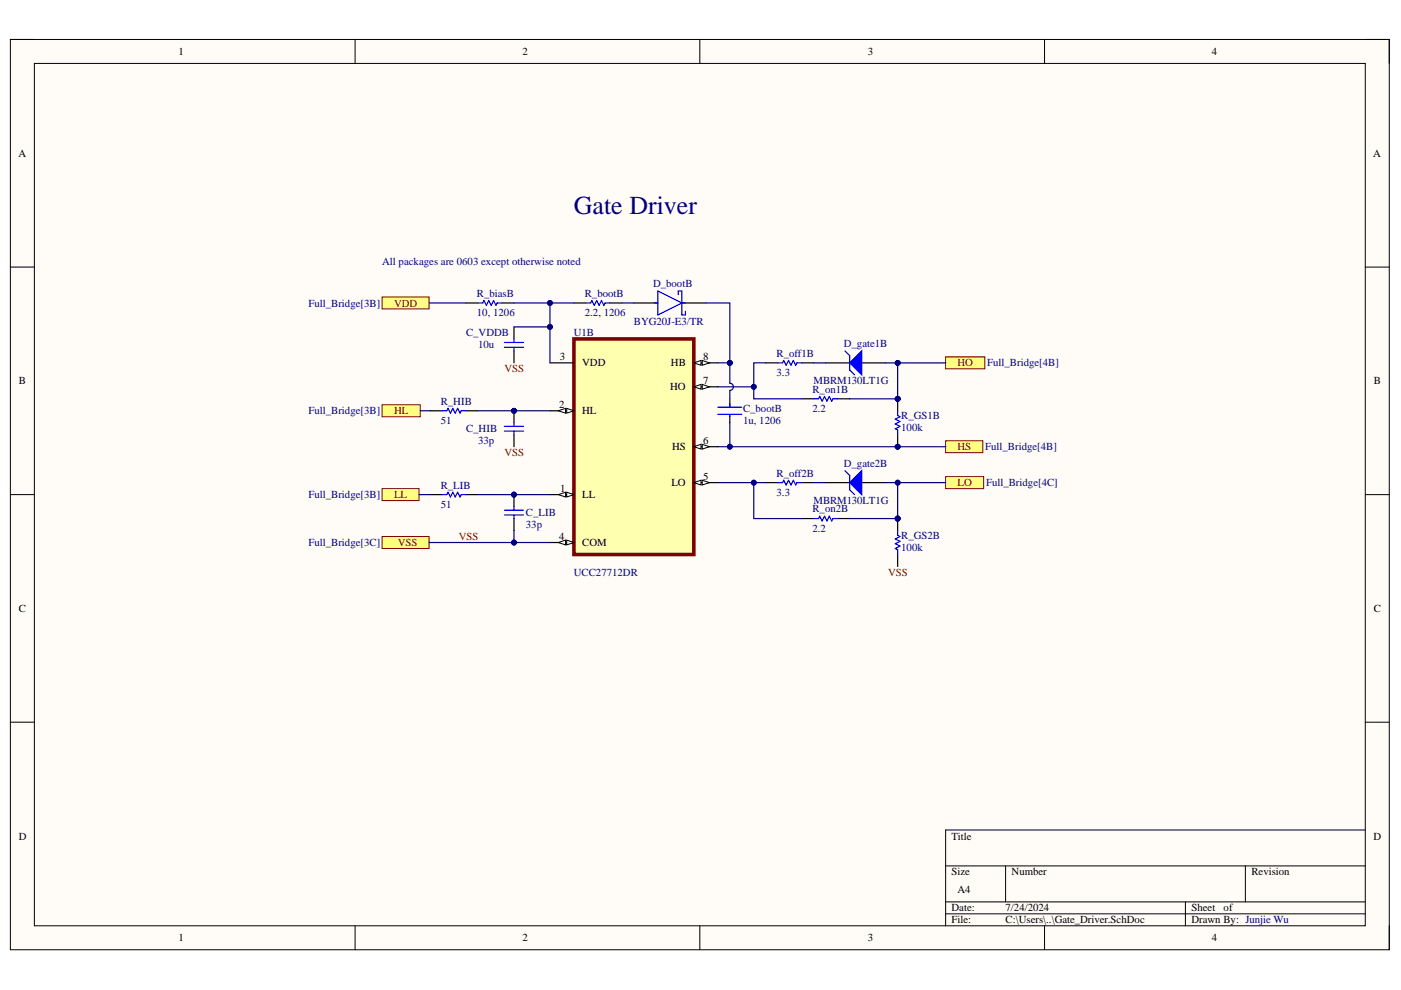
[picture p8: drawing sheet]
<svg xmlns="http://www.w3.org/2000/svg" width="297mm" height="210mm" viewBox="0 0 297 210" stroke-linecap="round" stroke-linejoin="round" font-family="sans-serif">
<path d="M2.2 8.4h292.4v193h-292.4z" fill-rule="evenodd" fill="#fffcf8"/>
<path d="M2.2 8.4h292.4v193h-292.4z" fill="none" stroke="#000" stroke-width=".21"/>
<path d="M7.3 13.4h282.2v182.9h-282.2z" fill-rule="evenodd" fill="#fffcf8"/>
<g fill="none" stroke="#000" stroke-width=".21">
<path d="M2.2 8.4h5.1M7.3 13.4h282.2v182.9h-282.2zM75.3 8.4v5M148.4 8.4v5M221.5 8.4v5M289.5 8.4h5.1v5M2.2 56.6h5.1M289.5 56.6h5.1M2.2 104.9h5.1M289.5 104.9h5.1M2.2 153.1h5.1M289.5 153.1h5.1"/>
<path d="M289.5 176h-89v20.3M75.3 196.3v5.1M148.4 196.3v5.1M200.5 183.6h89M200.5 191.2h89M200.5 193.8h89M213.2 183.6v7.6M221.5 196.3v5.1M251.3 191.2v5.1M264 183.6v7.6M294.6 196.3v5.1"/>
</g>
<path d="M121.7 71.9h25.4v45.7h-25.4z" fill-rule="evenodd" fill="#ffffb0"/>
<path d="M121.7 71.9h25.4v45.7h-25.4z" fill="none" stroke="#800000" stroke-width=".76"/>
<path d="M116.6 115h5.1" fill="none" stroke="#000" stroke-width=".25"/>
<path d="M120.2 114.5l1.5 .5-1.5 .5z" fill="#f8fcff"/>
<path d="M120.2 114.5l1.5 .5-1.5 .5z" fill="none" stroke="#000" stroke-width=".21"/>
<path d="M118.4 115l1.5-.5v1z" fill="#f8fcff"/>
<path d="M118.4 115l1.5-.5v1z" fill="none" stroke="#000" stroke-width=".21"/>
<path d="M147.1 76.9h5.1" fill="none" stroke="#000" stroke-width=".25"/>
<path d="M147.1 76.9l1.5-.5v1z" fill="#f8fcff"/>
<path d="M147.1 76.9l1.5-.5v1z" fill="none" stroke="#000" stroke-width=".21"/>
<path d="M148.9 76.4l1.5 .5-1.5 .5z" fill="#f8fcff"/>
<path d="M148.9 76.4l1.5 .5-1.5 .5z" fill="none" stroke="#000" stroke-width=".21"/>
<path d="M116.6 87.1h5.1" fill="none" stroke="#000" stroke-width=".25"/>
<path d="M120.2 86.6l1.5 .5-1.5 .5z" fill="#f8fcff"/>
<path d="M120.2 86.6l1.5 .5-1.5 .5z" fill="none" stroke="#000" stroke-width=".21"/>
<path d="M118.4 87.1l1.5-.5v1z" fill="#f8fcff"/>
<path d="M118.4 87.1l1.5-.5v1z" fill="none" stroke="#000" stroke-width=".21"/>
<path d="M147.1 82h5.1" fill="none" stroke="#000" stroke-width=".25"/>
<path d="M147.1 82l1.5-.5v1z" fill="#f8fcff"/>
<path d="M147.1 82l1.5-.5v1z" fill="none" stroke="#000" stroke-width=".21"/>
<path d="M148.9 81.5l1.5 .5-1.5 .5z" fill="#f8fcff"/>
<path d="M148.9 81.5l1.5 .5-1.5 .5z" fill="none" stroke="#000" stroke-width=".21"/>
<path d="M147.1 94.7h5.1" fill="none" stroke="#000" stroke-width=".25"/>
<path d="M147.1 94.7l1.5-.5v1z" fill="#f8fcff"/>
<path d="M147.1 94.7l1.5-.5v1z" fill="none" stroke="#000" stroke-width=".21"/>
<path d="M148.9 94.2l1.5 .5-1.5 .5z" fill="#f8fcff"/>
<path d="M148.9 94.2l1.5 .5-1.5 .5z" fill="none" stroke="#000" stroke-width=".21"/>
<path d="M116.6 104.9h5.1" fill="none" stroke="#000" stroke-width=".25"/>
<path d="M120.2 104.4l1.5 .5-1.5 .5z" fill="#f8fcff"/>
<path d="M120.2 104.4l1.5 .5-1.5 .5z" fill="none" stroke="#000" stroke-width=".21"/>
<path d="M118.4 104.9l1.5-.5v1z" fill="#f8fcff"/>
<path d="M118.4 104.9l1.5-.5v1z" fill="none" stroke="#000" stroke-width=".21"/>
<path d="M147.1 102.3h5.1" fill="none" stroke="#000" stroke-width=".25"/>
<path d="M147.1 102.3l1.5-.5v1z" fill="#f8fcff"/>
<path d="M147.1 102.3l1.5-.5v1z" fill="none" stroke="#000" stroke-width=".21"/>
<path d="M148.9 101.8l1.5 .5-1.5 .5z" fill="#f8fcff"/>
<path d="M148.9 101.8l1.5 .5-1.5 .5z" fill="none" stroke="#000" stroke-width=".21"/>
<path d="M116.6 76.9h5.1" fill="none" stroke="#000" stroke-width=".25"/>
<path d="M81 103.6h7.8v2.5h-7.8z" fill-rule="evenodd" fill="#ffff80"/>
<path d="M81 103.6h7.8v2.5h-7.8z" fill="none" stroke="#800000" stroke-width=".21"/>
<path d="M81 85.8h8.1v2.6h-8.1z" fill-rule="evenodd" fill="#ffff80"/>
<path d="M81 85.8h8.1v2.6h-8.1z" fill="none" stroke="#800000" stroke-width=".21"/>
<path d="M200.5 75.7h8.3v2.5h-8.3z" fill-rule="evenodd" fill="#ffff80"/>
<path d="M200.5 75.7h8.3v2.5h-8.3z" fill="none" stroke="#800000" stroke-width=".21"/>
<path d="M200.5 93.4h7.9v2.6h-7.9z" fill-rule="evenodd" fill="#ffff80"/>
<path d="M200.5 93.4h7.9v2.6h-7.9z" fill="none" stroke="#800000" stroke-width=".21"/>
<path d="M200.5 101.1h8.1v2.5h-8.1z" fill-rule="evenodd" fill="#ffff80"/>
<path d="M200.5 101.1h8.1v2.5h-8.1z" fill="none" stroke="#800000" stroke-width=".21"/>
<path d="M134.4 64.2h5.1M144.6 64.2h5M175.1 76.9h5.1M182.7 76.9h5.1" fill="none" stroke="#000" stroke-width=".25"/>
<path d="M138.7 64.2h.8M139.5 61.7l5.1 2.5-5.1 2.6zM143.8 62.5v-.8h.8v5.1h.7v-.8M144.6 64.2h.7" fill="none" stroke="#00f" stroke-width=".25"/>
<path d="M182.7 74.4v5.1l-2.5-2.6z" fill="#00f"/>
<path d="M179.1 74.4l1.1 1v3.1l1 1M182.7 74.4v5.1l-2.5-2.6z" fill="none" stroke="#00f" stroke-width=".25"/>
<path d="M175.1 102.3h5.1M182.7 102.3h5.1" fill="none" stroke="#000" stroke-width=".25"/>
<path d="M180.2 102.3l2.5-2.5v5.1z" fill="#00f"/>
<path d="M93.7 87.1h1l.3-.5 .5 1 .5-1 .5 1 .5-1 .5 1 .3-.5h1M179.1 99.8l1.1 1v3.1l1 1M93.7 104.9h1l.3-.5 .5 1 .5-1 .5 1 .5-1 .5 1 .3-.5h1M180.2 102.3l2.5-2.5v5.1z" fill="none" stroke="#00f" stroke-width=".25"/>
<path d="M91.2 87.1h2.5M98.8 87.1h2.5M91.2 104.9h2.5M98.8 104.9h2.5" fill="none" stroke="#000" stroke-width=".25"/>
<circle cx="109" cy="104.9" r=".51" fill="#000080"/>
<circle cx="109" cy="104.9" r=".51" fill="none" stroke="#000080" stroke-width=".21"/>
<path d="M109 104.9v2.5M109 110v2.5" fill="none" stroke="#000" stroke-width=".25"/>
<circle cx="109" cy="104.9" r=".51" fill="#000080"/>
<circle cx="109" cy="104.9" r=".51" fill="none" stroke="#000080" stroke-width=".21"/>
<path d="M106.9 108.2h4.1M106.9 109.2h4.1M109 107.4v.8M109 109.2v.8" fill="none" stroke="#00f" stroke-width=".25"/>
<circle cx="109" cy="87.1" r=".51" fill="#000080"/>
<circle cx="109" cy="87.1" r=".51" fill="none" stroke="#000080" stroke-width=".21"/>
<path d="M109 87.1v2.5M109 92.2v2.5" fill="none" stroke="#000" stroke-width=".25"/>
<circle cx="109" cy="87.1" r=".51" fill="#000080"/>
<circle cx="109" cy="87.1" r=".51" fill="none" stroke="#000080" stroke-width=".21"/>
<path d="M106.9 73.6h4.1M106.9 72.6h4.1M109 71.9v.7M109 73.6v.8M164.9 76.9h1l.3-.5 .5 1 .5-1 .5 1 .5-1 .5 1 .3-.5h1M106.9 90.4h4.1M106.9 91.4h4.1M109 89.6v.8M109 91.4v.8M172.5 84.6h1l.3-.5 .5 1 .5-1 .5 1 .5-1 .5 1 .3-.5h1M164.9 102.3h1l.3-.5 .5 1 .5-1 .5 1 .5-1 .5 1 .3-.5h1M172.5 109.9h1l.3-.5 .5 1.1 .5-1.1 .5 1.1 .5-1.1 .5 1.1 .3-.6h1" fill="none" stroke="#00f" stroke-width=".25"/>
<path d="M109 69.3v2.6M109 74.4v2.5M162.4 76.9h2.5M170 76.9h2.5M170 84.6h2.5M177.6 84.6h2.6M162.4 102.3h2.5M170 110h2.5M170 102.3h2.5M177.6 109.9h2.6" fill="none" stroke="#000" stroke-width=".25"/>
<circle cx="190.3" cy="84.6" r=".51" fill="#000080"/>
<circle cx="190.3" cy="84.6" r=".51" fill="none" stroke="#000080" stroke-width=".21"/>
<circle cx="190.3" cy="94.7" r=".51" fill="#000080"/>
<circle cx="190.3" cy="94.7" r=".51" fill="none" stroke="#000080" stroke-width=".21"/>
<path d="M190.3 84.6v2.5" fill="none" stroke="#000" stroke-width=".25"/>
<circle cx="190.3" cy="84.6" r=".51" fill="#000080"/>
<circle cx="190.3" cy="84.6" r=".51" fill="none" stroke="#000080" stroke-width=".21"/>
<path d="M190.3 92.2v2.5" fill="none" stroke="#000" stroke-width=".25"/>
<circle cx="190.3" cy="94.7" r=".51" fill="#000080"/>
<circle cx="190.3" cy="94.7" r=".51" fill="none" stroke="#000080" stroke-width=".21"/>
<path d="M190.3 87.1v1l.5 .3-1 .5 1 .5-1 .5 1 .5-1 .5 .5 .3v1" fill="none" stroke="#00f" stroke-width=".25"/>
<circle cx="190.3" cy="110" r=".51" fill="#000080"/>
<circle cx="190.3" cy="110" r=".51" fill="none" stroke="#000080" stroke-width=".21"/>
<path d="M190.3 109.9v2.6" fill="none" stroke="#000" stroke-width=".25"/>
<circle cx="190.3" cy="110" r=".51" fill="#000080"/>
<circle cx="190.3" cy="110" r=".51" fill="none" stroke="#000080" stroke-width=".21"/>
<path d="M190.3 117.6v2.5" fill="none" stroke="#000" stroke-width=".25"/>
<path d="M190.3 112.5v1l.5 .3-1 .5 1 .5-1 .5 1 .5-1 .5 .5 .2v1.1" fill="none" stroke="#00f" stroke-width=".25"/>
<path d="M81 63h10v2.5h-10z" fill-rule="evenodd" fill="#ffff80"/>
<path d="M81 63h10v2.5h-10z" fill="none" stroke="#800000" stroke-width=".21"/>
<path d="M81 113.8h10v2.5h-10z" fill-rule="evenodd" fill="#ffff80"/>
<path d="M81 113.8h10v2.5h-10z" fill="none" stroke="#800000" stroke-width=".21"/>
<path d="M98.8 64.2h2.5M106.4 64.2h2.6M121.7 64.2h2.5M129.3 64.2h2.6M154.7 84.6v1.7M154.7 88.1v1.5" fill="none" stroke="#000" stroke-width=".25"/>
<path d="M101.3 64.2h1.1l.2-.5 .5 1 .5-1 .5 1 .6-1 .5 1 .2-.5h1M124.2 64.2h1l.3-.5 .5 1 .5-1 .5 1 .5-1 .5 1 .3-.5h1M152.2 86.3h5.1M152.2 87.9h5.1M154.7 85.6v.7M154.7 88.1v.3" fill="none" stroke="#00f" stroke-width=".25"/>
<path d="M101.3 104.9h15.3" fill="none" stroke="#000080" stroke-width=".25"/>
<circle cx="109" cy="104.9" r=".51" fill="#000080"/>
<circle cx="109" cy="104.9" r=".51" fill="none" stroke="#000080" stroke-width=".21"/>
<path d="M200.5 102.3h-10.2v7.6" fill="none" stroke="#000080" stroke-width=".25"/>
<circle cx="190.3" cy="110" r=".51" fill="#000080"/>
<circle cx="190.3" cy="110" r=".51" fill="none" stroke="#000080" stroke-width=".21"/>
<circle cx="190.3" cy="102.3" r=".51" fill="#000080"/>
<circle cx="190.3" cy="102.3" r=".51" fill="none" stroke="#000080" stroke-width=".21"/>
<path d="M109 112.5v2.5M172.5 102.3h2.6" fill="none" stroke="#000080" stroke-width=".25"/>
<circle cx="109" cy="115" r=".51" fill="#000080"/>
<circle cx="109" cy="115" r=".51" fill="none" stroke="#000080" stroke-width=".21"/>
<path d="M101.3 87.1h15.3" fill="none" stroke="#000080" stroke-width=".25"/>
<circle cx="109" cy="87.1" r=".51" fill="#000080"/>
<circle cx="109" cy="87.1" r=".51" fill="none" stroke="#000080" stroke-width=".21"/>
<path d="M109 115h7.6" fill="none" stroke="#000080" stroke-width=".25"/>
<circle cx="109" cy="115" r=".51" fill="#000080"/>
<circle cx="109" cy="115" r=".51" fill="none" stroke="#000080" stroke-width=".21"/>
<path d="M190.3 76.9h10.2M89.1 87.1h2.1M88.8 104.9h2.4" fill="none" stroke="#000080" stroke-width=".25"/>
<circle cx="190.3" cy="76.9" r=".51" fill="#000080"/>
<circle cx="190.3" cy="76.9" r=".51" fill="none" stroke="#000080" stroke-width=".21"/>
<path d="M190.3 76.9v7.7" fill="none" stroke="#000080" stroke-width=".25"/>
<circle cx="190.3" cy="84.6" r=".51" fill="#000080"/>
<circle cx="190.3" cy="84.6" r=".51" fill="none" stroke="#000080" stroke-width=".21"/>
<circle cx="190.3" cy="76.9" r=".51" fill="#000080"/>
<circle cx="190.3" cy="76.9" r=".51" fill="none" stroke="#000080" stroke-width=".21"/>
<path d="M172.5 76.9h2.6M187.8 102.3h2.5" fill="none" stroke="#000080" stroke-width=".25"/>
<circle cx="190.3" cy="102.3" r=".51" fill="#000080"/>
<circle cx="190.3" cy="102.3" r=".51" fill="none" stroke="#000080" stroke-width=".21"/>
<path d="M152.2 82h7.6" fill="none" stroke="#000080" stroke-width=".25"/>
<circle cx="159.8" cy="82" r=".51" fill="#000080"/>
<circle cx="159.8" cy="82" r=".51" fill="none" stroke="#000080" stroke-width=".21"/>
<path d="M180.2 84.6h10.1" fill="none" stroke="#000080" stroke-width=".25"/>
<circle cx="190.3" cy="84.6" r=".51" fill="#000080"/>
<circle cx="190.3" cy="84.6" r=".51" fill="none" stroke="#000080" stroke-width=".21"/>
<path d="M162.4 76.9h-2.6v7.7h10.2" fill="none" stroke="#000080" stroke-width=".25"/>
<circle cx="159.8" cy="82" r=".51" fill="#000080"/>
<circle cx="159.8" cy="82" r=".51" fill="none" stroke="#000080" stroke-width=".21"/>
<path d="M187.8 76.9h2.5" fill="none" stroke="#000080" stroke-width=".25"/>
<circle cx="190.3" cy="76.9" r=".51" fill="#000080"/>
<circle cx="190.3" cy="76.9" r=".51" fill="none" stroke="#000080" stroke-width=".21"/>
<path d="M180.2 109.9h10.1" fill="none" stroke="#000080" stroke-width=".25"/>
<circle cx="190.3" cy="110" r=".51" fill="#000080"/>
<circle cx="190.3" cy="110" r=".51" fill="none" stroke="#000080" stroke-width=".21"/>
<path d="M152.2 94.7h48.3" fill="none" stroke="#000080" stroke-width=".25"/>
<circle cx="154.7" cy="94.7" r=".51" fill="#000080"/>
<circle cx="154.7" cy="94.7" r=".51" fill="none" stroke="#000080" stroke-width=".21"/>
<circle cx="190.3" cy="94.7" r=".51" fill="#000080"/>
<circle cx="190.3" cy="94.7" r=".51" fill="none" stroke="#000080" stroke-width=".21"/>
<path d="M154.7 89.6v5.1" fill="none" stroke="#000080" stroke-width=".25"/>
<circle cx="154.7" cy="94.7" r=".51" fill="#000080"/>
<circle cx="154.7" cy="94.7" r=".51" fill="none" stroke="#000080" stroke-width=".21"/>
<path d="M154.7 76.9v4.4a.76 .76 0 0 1 .8 .7 .76 .76 0 0 1-.8 .8v1.8" fill="none" stroke="#000080" stroke-width=".25"/>
<circle cx="154.7" cy="76.9" r=".51" fill="#000080"/>
<circle cx="154.7" cy="76.9" r=".51" fill="none" stroke="#000080" stroke-width=".21"/>
<path d="M152.2 76.9h2.5" fill="none" stroke="#000080" stroke-width=".25"/>
<circle cx="154.7" cy="76.9" r=".51" fill="#000080"/>
<circle cx="154.7" cy="76.9" r=".51" fill="none" stroke="#000080" stroke-width=".21"/>
<path d="M149.6 64.2h5.1v12.7" fill="none" stroke="#000080" stroke-width=".25"/>
<circle cx="154.7" cy="76.9" r=".51" fill="#000080"/>
<circle cx="154.7" cy="76.9" r=".51" fill="none" stroke="#000080" stroke-width=".21"/>
<path d="M152.2 102.3h10.2" fill="none" stroke="#000080" stroke-width=".25"/>
<circle cx="159.8" cy="102.3" r=".51" fill="#000080"/>
<circle cx="159.8" cy="102.3" r=".51" fill="none" stroke="#000080" stroke-width=".21"/>
<path d="M159.8 102.3v7.7h10.2" fill="none" stroke="#000080" stroke-width=".25"/>
<circle cx="159.8" cy="102.3" r=".51" fill="#000080"/>
<circle cx="159.8" cy="102.3" r=".51" fill="none" stroke="#000080" stroke-width=".21"/>
<path d="M109 69.3h7.6" fill="none" stroke="#000080" stroke-width=".25"/>
<circle cx="116.6" cy="69.3" r=".51" fill="#000080"/>
<circle cx="116.6" cy="69.3" r=".51" fill="none" stroke="#000080" stroke-width=".21"/>
<path d="M109 64.2h7.6" fill="none" stroke="#000080" stroke-width=".25"/>
<circle cx="116.6" cy="64.2" r=".51" fill="#000080"/>
<circle cx="116.6" cy="64.2" r=".51" fill="none" stroke="#000080" stroke-width=".21"/>
<path d="M121.7 64.2h-5.1v12.7" fill="none" stroke="#000080" stroke-width=".25"/>
<circle cx="116.6" cy="69.3" r=".51" fill="#000080"/>
<circle cx="116.6" cy="69.3" r=".51" fill="none" stroke="#000080" stroke-width=".21"/>
<circle cx="116.6" cy="64.2" r=".51" fill="#000080"/>
<circle cx="116.6" cy="64.2" r=".51" fill="none" stroke="#000080" stroke-width=".21"/>
<path d="M131.9 64.2h2.5M91 115h18" fill="none" stroke="#000080" stroke-width=".25"/>
<circle cx="109" cy="115" r=".51" fill="#000080"/>
<circle cx="109" cy="115" r=".51" fill="none" stroke="#000080" stroke-width=".21"/>
<path d="M91 64.2h7.8" fill="none" stroke="#000080" stroke-width=".25"/>
<text font-size="5.5" fill="#000080" x="121.7" y="45.3">Gate Driver</text>
<g font-size="2.3">
<text x="37.9" y="11.7">1</text>
<text x="110.8" y="11.7">2</text>
<text x="184" y="11.7">3</text>
<text x="256.9" y="11.7">4</text>
<text x="3.9" y="33.2">A</text>
<text x="291.2" y="33.2">A</text>
<text x="118.7" y="76.4">3</text>
<text x="123.4" y="77.7">VDD</text>
<text x="142.3" y="77.7">HB</text>
<text x="149.1" y="76.4">8</text>
<text x="4" y="81.5">B</text>
<text x="142.1" y="82.8">HO</text>
<text x="149.1" y="81.5">7</text>
<text x="291.3" y="81.5">B</text>
<text x="118.6" y="86.6">2</text>
<text x="123.4" y="87.8">HL</text>
<text x="142.5" y="95.5">HS</text>
<text x="149.1" y="94.2">6</text>
<text x="149.1" y="101.8">5</text>
<text x="118.8" y="104.3">1</text>
<text x="123.4" y="105.6">LL</text>
<text x="142.3" y="103.1">LO</text>
<text x="118.6" y="114.5">4</text>
<text x="123.4" y="115.8">COM</text>
<text x="4" y="129.7">C</text>
<text x="291.3" y="129.7">C</text>
<text x="4" y="178">D</text>
<text x="201.7" y="178">Title</text>
<text x="291.2" y="178">D</text>
<text x="201.7" y="185.6">Size</text>
<text x="214.5" y="185.6">Number</text>
<text x="265.3" y="185.6">Revision</text>
<text x="203" y="189.4">A4</text>
<text x="201.7" y="193.2">Date:</text>
<text x="201.7" y="195.8">File:</text>
<text x="213.2" y="193.2">7/24/2024</text>
<text x="213.2" y="195.8">C:\Users\..\Gate_Driver.SchDoc</text>
<text x="252.6" y="193.2">Sheet</text>
<text x="252.6" y="195.8">Drawn By: Junjie Wu</text>
<text x="259.4" y="193.2">of</text>
<text x="37.9" y="199.6">1</text>
<text x="110.8" y="199.6">2</text>
<text x="184" y="199.6">3</text>
<text x="256.9" y="199.6">4</text>
</g>
<g font-size="2.3" fill="#000080">
<text x="81" y="56.1">All packages are 0603 except otherwise noted</text>
<text x="65.4" y="65">Full_Bridge[3B]</text>
<text x="101.1" y="63">R_biasB</text>
<text x="124" y="63">R_bootB</text>
<text x="138.5" y="60.9">D_bootB</text>
<text x="98.8" y="71.3">C_VDDB</text>
<text x="101.1" y="67">10, 1206</text>
<text x="121.7" y="71.3">U1B</text>
<text x="124" y="67">2.2, 1206</text>
<text x="134.4" y="68.8">BYG20J-E3/TR</text>
<text x="101.4" y="73.9">10u</text>
<text x="164.6" y="75.7">R_off1B</text>
<text x="178.9" y="73.6">D_gate1B</text>
<text x="209.3" y="77.7">Full_Bridge[4B]</text>
<text x="164.6" y="79.7">3.3</text>
<text x="172.3" y="83.3">R_on1B</text>
<text x="172.5" y="81.5">MBRM130LT1G</text>
<text x="65.4" y="87.8">Full_Bridge[3B]</text>
<text x="93.4" y="85.8">R_HIB</text>
<text x="93.4" y="89.9">51</text>
<text x="157.5" y="87.3">C_bootB</text>
<text x="157.5" y="89.9">1u, 1206</text>
<text x="172.3" y="87.3">2.2</text>
<text x="191.1" y="88.9">R_GS1B</text>
<text x="98.8" y="91.7">C_HIB</text>
<text x="101.4" y="94.2">33p</text>
<text x="191.1" y="91.4">100k</text>
<text x="208.9" y="95.5">Full_Bridge[4B]</text>
<text x="164.6" y="101.1">R_off2B</text>
<text x="178.9" y="99">D_gate2B</text>
<text x="65.4" y="105.6">Full_Bridge[3B]</text>
<text x="93.4" y="103.6">R_LIB</text>
<text x="93.4" y="107.6">51</text>
<text x="164.6" y="105.1">3.3</text>
<text x="172.5" y="106.9">MBRM130LT1G</text>
<text x="209.1" y="103.1">Full_Bridge[4C]</text>
<text x="111.5" y="109.4">C_LIB</text>
<text x="111.5" y="112">33p</text>
<text x="172.3" y="108.7">R_on2B</text>
<text x="172.3" y="112.7">2.2</text>
<text x="65.4" y="115.8">Full_Bridge[3C]</text>
<text x="191.1" y="114.2">R_GS2B</text>
<text x="191.1" y="116.8">100k</text>
<text x="121.7" y="122.1">UCC27712DR</text>
</g>
<g font-size="2.3" fill="#800000">
<text x="83.5" y="65">VDD</text>
<text x="203" y="77.7">HO</text>
<text x="106.9" y="78.9">VSS</text>
<text x="83.5" y="87.8">HL</text>
<text x="203" y="95.5">HS</text>
<text x="106.9" y="96.7">VSS</text>
<text x="83.5" y="105.6">LL</text>
<text x="203" y="103.1">LO</text>
<text x="84.4" y="115.8">VSS</text>
<text x="97.3" y="114.5">VSS</text>
<text x="188.3" y="122.1">VSS</text>
</g>
</svg>
